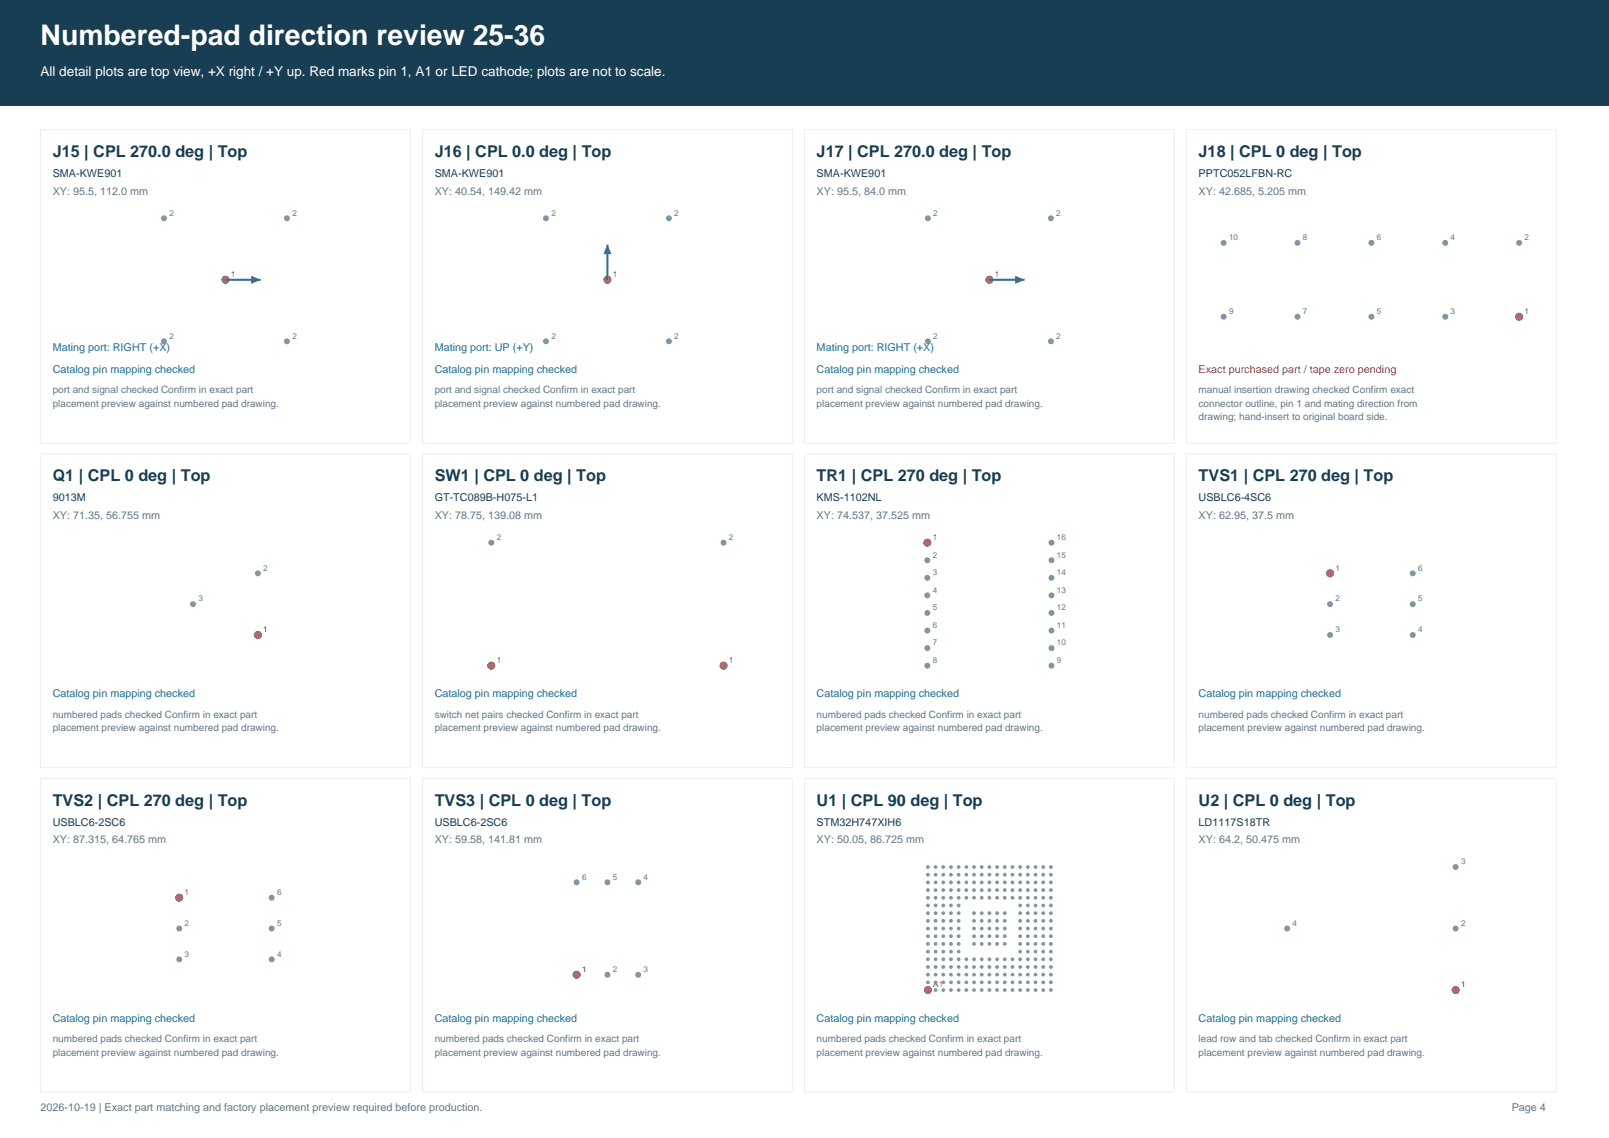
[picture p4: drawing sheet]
<svg xmlns="http://www.w3.org/2000/svg" width="420mm" height="297mm" viewBox="0 0 420 297" stroke-linecap="round" stroke-linejoin="round" font-family="sans-serif">
<path d="M0 0h420v27.5h-420z" fill-rule="evenodd" fill="#183e54"/>
<path d="M10.6 33.9h96.5v81.8h-96.5z" fill="none" stroke="#e9f0f4" stroke-width=".26"/>
<circle cx="58.8" cy="73" r="1.06" fill="#ce423c"/>
<g fill="#8096a2">
<circle cx="74.9" cy="57" r=".78"/>
<circle cx="42.8" cy="89.1" r=".78"/>
<circle cx="42.8" cy="57" r=".78"/>
<circle cx="74.9" cy="89.1" r=".78"/>
</g>
<path d="M58.8 73h9.2" fill="none" stroke="#176f98" stroke-width=".53"/>
<path d="M65.6 72l2.4 1-2.4 1.1z" fill="#176f98"/>
<path d="M110.3 33.9h96.5v81.8h-96.5z" fill="none" stroke="#e9f0f4" stroke-width=".26"/>
<circle cx="158.6" cy="73" r="1.06" fill="#ce423c"/>
<g fill="#8096a2">
<circle cx="142.5" cy="57" r=".78"/>
<circle cx="142.5" cy="89.1" r=".78"/>
<circle cx="174.6" cy="89.1" r=".78"/>
<circle cx="174.6" cy="57" r=".78"/>
</g>
<path d="M158.6 63.9v9.1" fill="none" stroke="#176f98" stroke-width=".53"/>
<path d="M158.6 63.9l1 2.4h-2.1z" fill="#176f98"/>
<path d="M210 33.9h96.5v81.8h-96.5z" fill="none" stroke="#e9f0f4" stroke-width=".26"/>
<circle cx="258.3" cy="73" r="1.06" fill="#ce423c"/>
<g fill="#8096a2">
<circle cx="274.3" cy="57" r=".78"/>
<circle cx="242.2" cy="89.1" r=".78"/>
<circle cx="242.2" cy="57" r=".78"/>
<circle cx="274.3" cy="89.1" r=".78"/>
</g>
<path d="M258.3 73h9.1" fill="none" stroke="#176f98" stroke-width=".53"/>
<path d="M265 72l2.4 1-2.4 1.1z" fill="#176f98"/>
<path d="M309.7 33.9h96.5v81.8h-96.5z" fill="none" stroke="#e9f0f4" stroke-width=".26"/>
<circle cx="396.5" cy="82.7" r="1.06" fill="#ce423c"/>
<g fill="#8096a2">
<circle cx="396.5" cy="63.4" r=".78"/>
<circle cx="377.3" cy="82.7" r=".78"/>
<circle cx="377.3" cy="63.4" r=".78"/>
<circle cx="358" cy="82.7" r=".78"/>
<circle cx="358" cy="63.4" r=".78"/>
<circle cx="338.7" cy="82.7" r=".78"/>
<circle cx="338.7" cy="63.4" r=".78"/>
<circle cx="319.4" cy="82.7" r=".78"/>
<circle cx="319.4" cy="63.4" r=".78"/>
</g>
<path d="M10.6 118.5h96.5v81.9h-96.5z" fill="none" stroke="#e9f0f4" stroke-width=".26"/>
<circle cx="67.3" cy="165.7" r="1.06" fill="#ce423c"/>
<g fill="#8096a2">
<circle cx="67.3" cy="149.6" r=".78"/>
<circle cx="50.4" cy="157.7" r=".78"/>
</g>
<path d="M110.3 118.5h96.5v81.9h-96.5z" fill="none" stroke="#e9f0f4" stroke-width=".26"/>
<circle cx="188.9" cy="173.7" r="1.06" fill="#ce423c"/>
<circle cx="188.9" cy="141.6" r=".78" fill="#8096a2"/>
<circle cx="128.2" cy="173.7" r="1.06" fill="#ce423c"/>
<circle cx="128.2" cy="141.6" r=".78" fill="#8096a2"/>
<path d="M210 118.5h96.5v81.9h-96.5z" fill="none" stroke="#e9f0f4" stroke-width=".26"/>
<circle cx="242.1" cy="141.6" r="1.06" fill="#ce423c"/>
<g fill="#8096a2">
<circle cx="242.1" cy="146.2" r=".78"/>
<circle cx="242.1" cy="150.8" r=".78"/>
<circle cx="242.1" cy="155.4" r=".78"/>
<circle cx="242.1" cy="160" r=".78"/>
<circle cx="242.1" cy="164.6" r=".78"/>
<circle cx="242.1" cy="169.1" r=".78"/>
<circle cx="242.1" cy="173.7" r=".78"/>
<circle cx="274.5" cy="173.7" r=".78"/>
<circle cx="274.5" cy="169.1" r=".78"/>
<circle cx="274.5" cy="164.6" r=".78"/>
<circle cx="274.5" cy="160" r=".78"/>
<circle cx="274.5" cy="155.4" r=".78"/>
<circle cx="274.5" cy="150.8" r=".78"/>
<circle cx="274.5" cy="146.2" r=".78"/>
<circle cx="274.5" cy="141.6" r=".78"/>
</g>
<path d="M309.7 118.5h96.5v81.9h-96.5z" fill="none" stroke="#e9f0f4" stroke-width=".26"/>
<circle cx="347.2" cy="149.6" r="1.06" fill="#ce423c"/>
<g fill="#8096a2">
<circle cx="347.2" cy="157.7" r=".78"/>
<circle cx="347.2" cy="165.7" r=".78"/>
<circle cx="368.8" cy="165.7" r=".78"/>
<circle cx="368.8" cy="157.7" r=".78"/>
<circle cx="368.8" cy="149.6" r=".78"/>
</g>
<path d="M10.6 203.2h96.5v81.8h-96.5z" fill="none" stroke="#e9f0f4" stroke-width=".26"/>
<circle cx="46.8" cy="234.3" r="1.06" fill="#ce423c"/>
<g fill="#8096a2">
<circle cx="46.8" cy="242.3" r=".78"/>
<circle cx="46.8" cy="250.4" r=".78"/>
<circle cx="70.9" cy="250.4" r=".78"/>
<circle cx="70.9" cy="242.3" r=".78"/>
<circle cx="70.9" cy="234.3" r=".78"/>
</g>
<path d="M110.3 203.2h96.5v81.8h-96.5z" fill="none" stroke="#e9f0f4" stroke-width=".26"/>
<circle cx="150.5" cy="254.4" r="1.06" fill="#ce423c"/>
<g fill="#8096a2">
<circle cx="158.6" cy="254.4" r=".78"/>
<circle cx="166.6" cy="254.4" r=".78"/>
<circle cx="166.6" cy="230.3" r=".78"/>
<circle cx="158.6" cy="230.3" r=".78"/>
<circle cx="150.5" cy="230.3" r=".78"/>
</g>
<path d="M210 203.2h96.5v81.8h-96.5z" fill="none" stroke="#e9f0f4" stroke-width=".26"/>
<circle cx="242.2" cy="258.4" r="1.06" fill="#ce423c"/>
<g fill="#8096a2">
<circle cx="242.2" cy="256.4" r=".49"/>
<circle cx="242.2" cy="254.4" r=".49"/>
<circle cx="242.2" cy="252.4" r=".49"/>
<circle cx="242.2" cy="250.4" r=".49"/>
<circle cx="242.2" cy="248.4" r=".49"/>
<circle cx="242.2" cy="246.3" r=".49"/>
<circle cx="242.2" cy="244.3" r=".49"/>
<circle cx="242.2" cy="242.3" r=".49"/>
<circle cx="242.2" cy="240.3" r=".49"/>
<circle cx="242.2" cy="238.3" r=".49"/>
<circle cx="242.2" cy="236.3" r=".49"/>
<circle cx="242.2" cy="234.3" r=".49"/>
<circle cx="242.2" cy="232.3" r=".49"/>
<circle cx="242.2" cy="230.3" r=".49"/>
<circle cx="242.2" cy="228.3" r=".49"/>
<circle cx="242.2" cy="226.3" r=".49"/>
<circle cx="244.2" cy="258.4" r=".49"/>
<circle cx="244.2" cy="256.4" r=".49"/>
<circle cx="244.2" cy="254.4" r=".49"/>
<circle cx="244.2" cy="252.4" r=".49"/>
<circle cx="244.2" cy="250.4" r=".49"/>
<circle cx="244.2" cy="248.4" r=".49"/>
<circle cx="244.2" cy="246.3" r=".49"/>
<circle cx="244.2" cy="244.3" r=".49"/>
<circle cx="244.2" cy="242.3" r=".49"/>
<circle cx="244.2" cy="240.3" r=".49"/>
<circle cx="244.2" cy="238.3" r=".49"/>
<circle cx="244.2" cy="236.3" r=".49"/>
<circle cx="244.2" cy="234.3" r=".49"/>
<circle cx="244.2" cy="232.3" r=".49"/>
<circle cx="244.2" cy="230.3" r=".49"/>
<circle cx="244.2" cy="228.3" r=".49"/>
<circle cx="244.2" cy="226.3" r=".49"/>
<circle cx="246.2" cy="258.4" r=".49"/>
<circle cx="246.2" cy="256.4" r=".49"/>
<circle cx="246.2" cy="254.4" r=".49"/>
<circle cx="246.2" cy="252.4" r=".49"/>
<circle cx="246.2" cy="250.4" r=".49"/>
<circle cx="246.2" cy="248.4" r=".49"/>
<circle cx="246.2" cy="246.3" r=".49"/>
<circle cx="246.2" cy="244.3" r=".49"/>
<circle cx="246.2" cy="242.3" r=".49"/>
<circle cx="246.2" cy="240.3" r=".49"/>
<circle cx="246.2" cy="238.3" r=".49"/>
<circle cx="246.2" cy="236.3" r=".49"/>
<circle cx="246.2" cy="234.3" r=".49"/>
<circle cx="246.2" cy="232.3" r=".49"/>
<circle cx="246.2" cy="230.3" r=".49"/>
<circle cx="246.2" cy="228.3" r=".49"/>
<circle cx="246.2" cy="226.3" r=".49"/>
<circle cx="248.2" cy="258.4" r=".49"/>
<circle cx="248.2" cy="256.4" r=".49"/>
<circle cx="248.2" cy="254.4" r=".49"/>
<circle cx="248.2" cy="252.4" r=".49"/>
<circle cx="248.2" cy="250.4" r=".49"/>
<circle cx="248.2" cy="248.4" r=".49"/>
<circle cx="248.2" cy="246.3" r=".49"/>
<circle cx="248.2" cy="244.3" r=".49"/>
<circle cx="248.2" cy="242.3" r=".49"/>
<circle cx="248.2" cy="240.3" r=".49"/>
<circle cx="248.2" cy="238.3" r=".49"/>
<circle cx="248.2" cy="236.3" r=".49"/>
<circle cx="248.2" cy="234.3" r=".49"/>
<circle cx="248.2" cy="232.3" r=".49"/>
<circle cx="248.2" cy="230.3" r=".49"/>
<circle cx="248.2" cy="228.3" r=".49"/>
<circle cx="248.2" cy="226.3" r=".49"/>
<circle cx="250.2" cy="258.4" r=".49"/>
<circle cx="250.2" cy="256.4" r=".49"/>
<circle cx="250.2" cy="254.4" r=".49"/>
<circle cx="250.2" cy="252.4" r=".49"/>
<circle cx="250.2" cy="250.4" r=".49"/>
<circle cx="250.2" cy="248.4" r=".49"/>
<circle cx="250.2" cy="246.3" r=".49"/>
<circle cx="250.2" cy="244.3" r=".49"/>
<circle cx="250.2" cy="242.3" r=".49"/>
<circle cx="250.2" cy="240.3" r=".49"/>
<circle cx="250.2" cy="238.3" r=".49"/>
<circle cx="250.2" cy="236.3" r=".49"/>
<circle cx="250.2" cy="234.3" r=".49"/>
<circle cx="250.2" cy="232.3" r=".49"/>
<circle cx="250.2" cy="230.3" r=".49"/>
<circle cx="250.2" cy="228.3" r=".49"/>
<circle cx="250.2" cy="226.3" r=".49"/>
<circle cx="252.2" cy="258.4" r=".49"/>
<circle cx="252.2" cy="256.4" r=".49"/>
<circle cx="252.2" cy="254.4" r=".49"/>
<circle cx="252.2" cy="252.4" r=".49"/>
<circle cx="252.2" cy="250.4" r=".49"/>
<circle cx="252.2" cy="234.3" r=".49"/>
<circle cx="252.2" cy="232.3" r=".49"/>
<circle cx="252.2" cy="230.3" r=".49"/>
<circle cx="252.2" cy="228.3" r=".49"/>
<circle cx="252.2" cy="226.3" r=".49"/>
<circle cx="254.3" cy="258.4" r=".49"/>
<circle cx="254.3" cy="256.4" r=".49"/>
<circle cx="254.3" cy="254.4" r=".49"/>
<circle cx="254.3" cy="252.4" r=".49"/>
<circle cx="254.3" cy="250.4" r=".49"/>
<circle cx="254.3" cy="246.3" r=".49"/>
<circle cx="254.3" cy="244.3" r=".49"/>
<circle cx="254.3" cy="242.3" r=".49"/>
<circle cx="254.3" cy="240.3" r=".49"/>
<circle cx="254.3" cy="238.3" r=".49"/>
<circle cx="254.3" cy="234.3" r=".49"/>
<circle cx="254.3" cy="232.3" r=".49"/>
<circle cx="254.3" cy="230.3" r=".49"/>
<circle cx="254.3" cy="228.3" r=".49"/>
<circle cx="254.3" cy="226.3" r=".49"/>
<circle cx="256.3" cy="258.4" r=".49"/>
<circle cx="256.3" cy="256.4" r=".49"/>
<circle cx="256.3" cy="254.4" r=".49"/>
<circle cx="256.3" cy="252.4" r=".49"/>
<circle cx="256.3" cy="250.4" r=".49"/>
<circle cx="256.3" cy="246.3" r=".49"/>
<circle cx="256.3" cy="244.3" r=".49"/>
<circle cx="256.3" cy="242.3" r=".49"/>
<circle cx="256.3" cy="240.3" r=".49"/>
<circle cx="256.3" cy="238.3" r=".49"/>
<circle cx="256.3" cy="234.3" r=".49"/>
<circle cx="256.3" cy="232.3" r=".49"/>
<circle cx="256.3" cy="230.3" r=".49"/>
<circle cx="256.3" cy="228.3" r=".49"/>
<circle cx="256.3" cy="226.3" r=".49"/>
<circle cx="258.3" cy="258.4" r=".49"/>
<circle cx="258.3" cy="256.4" r=".49"/>
<circle cx="258.3" cy="254.4" r=".49"/>
<circle cx="258.3" cy="252.4" r=".49"/>
<circle cx="258.3" cy="250.4" r=".49"/>
<circle cx="258.3" cy="246.3" r=".49"/>
<circle cx="258.3" cy="244.3" r=".49"/>
<circle cx="258.3" cy="242.3" r=".49"/>
<circle cx="258.3" cy="240.3" r=".49"/>
<circle cx="258.3" cy="238.3" r=".49"/>
<circle cx="258.3" cy="234.3" r=".49"/>
<circle cx="258.3" cy="232.3" r=".49"/>
<circle cx="258.3" cy="230.3" r=".49"/>
<circle cx="258.3" cy="228.3" r=".49"/>
<circle cx="258.3" cy="226.3" r=".49"/>
<circle cx="260.3" cy="258.4" r=".49"/>
<circle cx="260.3" cy="256.4" r=".49"/>
<circle cx="260.3" cy="254.4" r=".49"/>
<circle cx="260.3" cy="252.4" r=".49"/>
<circle cx="260.3" cy="250.4" r=".49"/>
<circle cx="260.3" cy="246.3" r=".49"/>
<circle cx="260.3" cy="244.3" r=".49"/>
<circle cx="260.3" cy="242.3" r=".49"/>
<circle cx="260.3" cy="240.3" r=".49"/>
<circle cx="260.3" cy="238.3" r=".49"/>
<circle cx="260.3" cy="234.3" r=".49"/>
<circle cx="260.3" cy="232.3" r=".49"/>
<circle cx="260.3" cy="230.3" r=".49"/>
<circle cx="260.3" cy="228.3" r=".49"/>
<circle cx="260.3" cy="226.3" r=".49"/>
<circle cx="262.3" cy="258.4" r=".49"/>
<circle cx="262.3" cy="256.4" r=".49"/>
<circle cx="262.3" cy="254.4" r=".49"/>
<circle cx="262.3" cy="252.4" r=".49"/>
<circle cx="262.3" cy="250.4" r=".49"/>
<circle cx="262.3" cy="246.3" r=".49"/>
<circle cx="262.3" cy="244.3" r=".49"/>
<circle cx="262.3" cy="242.3" r=".49"/>
<circle cx="262.3" cy="240.3" r=".49"/>
<circle cx="262.3" cy="238.3" r=".49"/>
<circle cx="262.3" cy="234.3" r=".49"/>
<circle cx="262.3" cy="232.3" r=".49"/>
<circle cx="262.3" cy="230.3" r=".49"/>
<circle cx="262.3" cy="228.3" r=".49"/>
<circle cx="262.3" cy="226.3" r=".49"/>
<circle cx="264.3" cy="258.4" r=".49"/>
<circle cx="264.3" cy="256.4" r=".49"/>
<circle cx="264.3" cy="254.4" r=".49"/>
<circle cx="264.3" cy="252.4" r=".49"/>
<circle cx="264.3" cy="250.4" r=".49"/>
<circle cx="264.3" cy="234.3" r=".49"/>
<circle cx="264.3" cy="232.3" r=".49"/>
<circle cx="264.3" cy="230.3" r=".49"/>
<circle cx="264.3" cy="228.3" r=".49"/>
<circle cx="264.3" cy="226.3" r=".49"/>
<circle cx="266.3" cy="258.4" r=".49"/>
<circle cx="266.3" cy="256.4" r=".49"/>
<circle cx="266.3" cy="254.4" r=".49"/>
<circle cx="266.3" cy="252.4" r=".49"/>
<circle cx="266.3" cy="250.4" r=".49"/>
<circle cx="266.3" cy="248.4" r=".49"/>
<circle cx="266.3" cy="246.3" r=".49"/>
<circle cx="266.3" cy="244.3" r=".49"/>
<circle cx="266.3" cy="242.3" r=".49"/>
<circle cx="266.3" cy="240.3" r=".49"/>
<circle cx="266.3" cy="238.3" r=".49"/>
<circle cx="266.3" cy="236.3" r=".49"/>
<circle cx="266.3" cy="234.3" r=".49"/>
<circle cx="266.3" cy="232.3" r=".49"/>
<circle cx="266.3" cy="230.3" r=".49"/>
<circle cx="266.3" cy="228.3" r=".49"/>
<circle cx="266.3" cy="226.3" r=".49"/>
<circle cx="268.3" cy="258.4" r=".49"/>
<circle cx="268.3" cy="256.4" r=".49"/>
<circle cx="268.3" cy="254.4" r=".49"/>
<circle cx="268.3" cy="252.4" r=".49"/>
<circle cx="268.3" cy="250.4" r=".49"/>
<circle cx="268.3" cy="248.4" r=".49"/>
<circle cx="268.3" cy="246.3" r=".49"/>
<circle cx="268.3" cy="244.3" r=".49"/>
<circle cx="268.3" cy="242.3" r=".49"/>
<circle cx="268.3" cy="240.3" r=".49"/>
<circle cx="268.3" cy="238.3" r=".49"/>
<circle cx="268.3" cy="236.3" r=".49"/>
<circle cx="268.3" cy="234.3" r=".49"/>
<circle cx="268.3" cy="232.3" r=".49"/>
<circle cx="268.3" cy="230.3" r=".49"/>
<circle cx="268.3" cy="228.3" r=".49"/>
<circle cx="268.3" cy="226.3" r=".49"/>
<circle cx="270.3" cy="258.4" r=".49"/>
<circle cx="270.3" cy="256.4" r=".49"/>
<circle cx="270.3" cy="254.4" r=".49"/>
<circle cx="270.3" cy="252.4" r=".49"/>
<circle cx="270.3" cy="250.4" r=".49"/>
<circle cx="270.3" cy="248.4" r=".49"/>
<circle cx="270.3" cy="246.3" r=".49"/>
<circle cx="270.3" cy="244.3" r=".49"/>
<circle cx="270.3" cy="242.3" r=".49"/>
<circle cx="270.3" cy="240.3" r=".49"/>
<circle cx="270.3" cy="238.3" r=".49"/>
<circle cx="270.3" cy="236.3" r=".49"/>
<circle cx="270.3" cy="234.3" r=".49"/>
<circle cx="270.3" cy="232.3" r=".49"/>
<circle cx="270.3" cy="230.3" r=".49"/>
<circle cx="270.3" cy="228.3" r=".49"/>
<circle cx="270.3" cy="226.3" r=".49"/>
<circle cx="272.3" cy="258.4" r=".49"/>
<circle cx="272.3" cy="256.4" r=".49"/>
<circle cx="272.3" cy="254.4" r=".49"/>
<circle cx="272.3" cy="252.4" r=".49"/>
<circle cx="272.3" cy="250.4" r=".49"/>
<circle cx="272.3" cy="248.4" r=".49"/>
<circle cx="272.3" cy="246.3" r=".49"/>
<circle cx="272.3" cy="244.3" r=".49"/>
<circle cx="272.3" cy="242.3" r=".49"/>
<circle cx="272.3" cy="240.3" r=".49"/>
<circle cx="272.3" cy="238.3" r=".49"/>
<circle cx="272.3" cy="236.3" r=".49"/>
<circle cx="272.3" cy="234.3" r=".49"/>
<circle cx="272.3" cy="232.3" r=".49"/>
<circle cx="272.3" cy="230.3" r=".49"/>
<circle cx="272.3" cy="228.3" r=".49"/>
<circle cx="272.3" cy="226.3" r=".49"/>
<circle cx="274.3" cy="258.4" r=".49"/>
<circle cx="274.3" cy="256.4" r=".49"/>
<circle cx="274.3" cy="254.4" r=".49"/>
<circle cx="274.3" cy="252.4" r=".49"/>
<circle cx="274.3" cy="250.4" r=".49"/>
<circle cx="274.3" cy="248.4" r=".49"/>
<circle cx="274.3" cy="246.3" r=".49"/>
<circle cx="274.3" cy="244.3" r=".49"/>
<circle cx="274.3" cy="242.3" r=".49"/>
<circle cx="274.3" cy="240.3" r=".49"/>
<circle cx="274.3" cy="238.3" r=".49"/>
<circle cx="274.3" cy="236.3" r=".49"/>
<circle cx="274.3" cy="234.3" r=".49"/>
<circle cx="274.3" cy="232.3" r=".49"/>
<circle cx="274.3" cy="230.3" r=".49"/>
<circle cx="274.3" cy="228.3" r=".49"/>
<circle cx="274.3" cy="226.3" r=".49"/>
</g>
<path d="M309.7 203.2h96.5v81.8h-96.5z" fill="none" stroke="#e9f0f4" stroke-width=".26"/>
<circle cx="380" cy="258.4" r="1.06" fill="#ce423c"/>
<g fill="#8096a2">
<circle cx="380" cy="242.3" r=".78"/>
<circle cx="380" cy="226.3" r=".78"/>
<circle cx="336" cy="242.3" r=".78"/>
</g>
<text font-size="7.4" fill="#fff" x="10.6" y="11.6">Numbered-pad direction review 25-36</text>
<g font-size="4.2" fill="#183e54">
<text x="13.8" y="40.9">J15 | CPL 270.0 deg | Top</text>
<text x="113.5" y="40.9">J16 | CPL 0.0 deg | Top</text>
<text x="213.2" y="40.9">J17 | CPL 270.0 deg | Top</text>
<text x="312.9" y="40.9">J18 | CPL 0 deg | Top</text>
<text x="13.8" y="125.6">Q1 | CPL 0 deg | Top</text>
<text x="113.5" y="125.6">SW1 | CPL 0 deg | Top</text>
<text x="213.2" y="125.6">TR1 | CPL 270 deg | Top</text>
<text x="312.9" y="125.6">TVS1 | CPL 270 deg | Top</text>
<text x="13.8" y="210.2">TVS2 | CPL 270 deg | Top</text>
<text x="113.5" y="210.2">TVS3 | CPL 0 deg | Top</text>
<text x="213.2" y="210.2">U1 | CPL 90 deg | Top</text>
<text x="312.9" y="210.2">U2 | CPL 0 deg | Top</text>
</g>
<text font-size="3.5" fill="#fff" x="10.6" y="19.8">All detail plots are top view, +X right / +Y up. Red marks pin 1, A1 or LED cathode; plots are not to scale.</text>
<g font-size="2.8" fill="#183e54">
<text x="13.8" y="46.2">SMA-KWE901</text>
<text x="113.5" y="46.2">SMA-KWE901</text>
<text x="213.2" y="46.2">SMA-KWE901</text>
<text x="312.9" y="46.2">PPTC052LFBN-RC</text>
<text x="13.8" y="130.9">9013M</text>
<text x="113.5" y="130.9">GT-TC089B-H075-L1</text>
<text x="213.2" y="130.9">KMS-1102NL</text>
<text x="312.9" y="130.9">USBLC6-4SC6</text>
<text x="13.8" y="215.5">USBLC6-2SC6</text>
<text x="113.5" y="215.5">USBLC6-2SC6</text>
<text x="213.2" y="215.5">STM32H747XIH6</text>
<text x="312.9" y="215.5">LD1117S18TR</text>
</g>
<g font-size="2.8" fill="#617584">
<text x="13.8" y="50.8">XY: 95.5, 112.0 mm</text>
<text x="113.5" y="50.8">XY: 40.54, 149.42 mm</text>
<text x="213.2" y="50.8">XY: 95.5, 84.0 mm</text>
<text x="312.9" y="50.8">XY: 42.685, 5.205 mm</text>
<text x="13.8" y="135.5">XY: 71.35, 56.755 mm</text>
<text x="113.5" y="135.5">XY: 78.75, 139.08 mm</text>
<text x="213.2" y="135.5">XY: 74.537, 37.525 mm</text>
<text x="312.9" y="135.5">XY: 62.95, 37.5 mm</text>
<text x="13.8" y="220.1">XY: 87.315, 64.765 mm</text>
<text x="113.5" y="220.1">XY: 59.58, 141.81 mm</text>
<text x="213.2" y="220.1">XY: 50.05, 86.725 mm</text>
<text x="312.9" y="220.1">XY: 64.2, 50.475 mm</text>
<text x="10.6" y="289.9">2026-10-19 | Exact part matching and factory placement preview required before production.</text>
<text x="394.6" y="289.9">Page 4</text>
</g>
<g font-size="2.8" fill="#176f98">
<text x="13.8" y="91.7">Mating port: RIGHT (+X)</text>
<text x="113.5" y="91.7">Mating port: UP (+Y)</text>
<text x="213.2" y="91.7">Mating port: RIGHT (+X)</text>
<text x="13.8" y="97.4">Catalog pin mapping checked</text>
<text x="113.5" y="97.4">Catalog pin mapping checked</text>
<text x="213.2" y="97.4">Catalog pin mapping checked</text>
<text x="13.8" y="182">Catalog pin mapping checked</text>
<text x="113.5" y="182">Catalog pin mapping checked</text>
<text x="213.2" y="182">Catalog pin mapping checked</text>
<text x="312.9" y="182">Catalog pin mapping checked</text>
<text x="13.8" y="266.7">Catalog pin mapping checked</text>
<text x="113.5" y="266.7">Catalog pin mapping checked</text>
<text x="213.2" y="266.7">Catalog pin mapping checked</text>
<text x="312.9" y="266.7">Catalog pin mapping checked</text>
</g>
<text font-size="2.8" fill="#ce423c" x="312.9" y="97.4">Exact purchased part / tape zero pending</text>
<g font-size="2.6" fill="#617584">
<text x="13.8" y="102.7">port and signal checked Confirm in exact part</text>
<text x="13.8" y="106.2">placement preview against numbered pad drawing.</text>
<text x="113.5" y="102.7">port and signal checked Confirm in exact part</text>
<text x="113.5" y="106.2">placement preview against numbered pad drawing.</text>
<text x="213.2" y="102.7">port and signal checked Confirm in exact part</text>
<text x="213.2" y="106.2">placement preview against numbered pad drawing.</text>
<text x="312.9" y="102.7">manual insertion drawing checked Confirm exact</text>
<text x="312.9" y="106.2">connector outline, pin 1 and mating direction from</text>
<text x="312.9" y="109.7">drawing; hand-insert to original board side.</text>
<text x="13.8" y="187.3">numbered pads checked Confirm in exact part</text>
<text x="13.8" y="190.8">placement preview against numbered pad drawing.</text>
<text x="113.5" y="187.3">switch net pairs checked Confirm in exact part</text>
<text x="113.5" y="190.8">placement preview against numbered pad drawing.</text>
<text x="213.2" y="187.3">numbered pads checked Confirm in exact part</text>
<text x="213.2" y="190.8">placement preview against numbered pad drawing.</text>
<text x="312.9" y="187.3">numbered pads checked Confirm in exact part</text>
<text x="312.9" y="190.8">placement preview against numbered pad drawing.</text>
<text x="13.8" y="272">numbered pads checked Confirm in exact part</text>
<text x="13.8" y="275.5">placement preview against numbered pad drawing.</text>
<text x="113.5" y="272">numbered pads checked Confirm in exact part</text>
<text x="113.5" y="275.5">placement preview against numbered pad drawing.</text>
<text x="213.2" y="272">numbered pads checked Confirm in exact part</text>
<text x="213.2" y="275.5">placement preview against numbered pad drawing.</text>
<text x="312.9" y="272">lead row and tab checked Confirm in exact part</text>
<text x="312.9" y="275.5">placement preview against numbered pad drawing.</text>
</g>
<g font-size="2.1" fill="#617584">
<text x="44.2" y="56.3">2</text>
<text x="76.3" y="56.3">2</text>
<text x="143.9" y="56.3">2</text>
<text x="176" y="56.3">2</text>
<text x="243.6" y="56.3">2</text>
<text x="275.7" y="56.3">2</text>
<text x="320.8" y="62.7">10</text>
<text x="340.1" y="62.7">8</text>
<text x="359.4" y="62.7">6</text>
<text x="378.7" y="62.7">4</text>
<text x="398" y="62.7">2</text>
<text x="320.8" y="82">9</text>
<text x="340.1" y="82">7</text>
<text x="359.4" y="82">5</text>
<text x="378.7" y="82">3</text>
<text x="44.2" y="88.4">2</text>
<text x="76.3" y="88.4">2</text>
<text x="143.9" y="88.4">2</text>
<text x="176" y="88.4">2</text>
<text x="243.6" y="88.4">2</text>
<text x="275.7" y="88.4">2</text>
<text x="129.7" y="140.9">2</text>
<text x="190.3" y="140.9">2</text>
<text x="275.9" y="140.9">16</text>
<text x="68.7" y="148.9">2</text>
<text x="243.5" y="145.5">2</text>
<text x="275.9" y="145.5">15</text>
<text x="370.2" y="148.9">6</text>
<text x="243.5" y="150.1">3</text>
<text x="243.5" y="154.7">4</text>
<text x="275.9" y="154.7">13</text>
<text x="275.9" y="150.1">14</text>
<text x="51.8" y="157">3</text>
<text x="243.5" y="159.3">5</text>
<text x="275.9" y="159.3">12</text>
<text x="348.6" y="157">2</text>
<text x="370.2" y="157">5</text>
<text x="243.5" y="163.9">6</text>
<text x="275.9" y="163.9">11</text>
<text x="348.6" y="165">3</text>
<text x="370.2" y="165">4</text>
<text x="243.5" y="168.4">7</text>
<text x="243.5" y="173">8</text>
<text x="275.9" y="173">9</text>
<text x="275.9" y="168.4">10</text>
<text x="381.4" y="225.6">3</text>
<text x="72.3" y="233.6">6</text>
<text x="151.9" y="229.6">6</text>
<text x="160" y="229.6">5</text>
<text x="168" y="229.6">4</text>
<text x="48.2" y="241.6">2</text>
<text x="72.3" y="241.6">5</text>
<text x="337.4" y="241.6">4</text>
<text x="381.4" y="241.6">2</text>
<text x="48.2" y="249.7">3</text>
<text x="72.3" y="249.7">4</text>
<text x="160" y="253.7">2</text>
<text x="168" y="253.7">3</text>
</g>
<g font-size="2.1" fill="#ce423c">
<text x="60.3" y="72.3">1</text>
<text x="160" y="72.3">1</text>
<text x="259.7" y="72.3">1</text>
<text x="398" y="82">1</text>
<text x="243.5" y="140.9">1</text>
<text x="348.6" y="148.9">1</text>
<text x="68.7" y="165">1</text>
<text x="129.7" y="173">1</text>
<text x="190.3" y="173">1</text>
<text x="48.2" y="233.6">1</text>
<text x="151.9" y="253.7">1</text>
<text x="243.6" y="257.7">A1</text>
<text x="381.4" y="257.7">1</text>
</g>
</svg>
